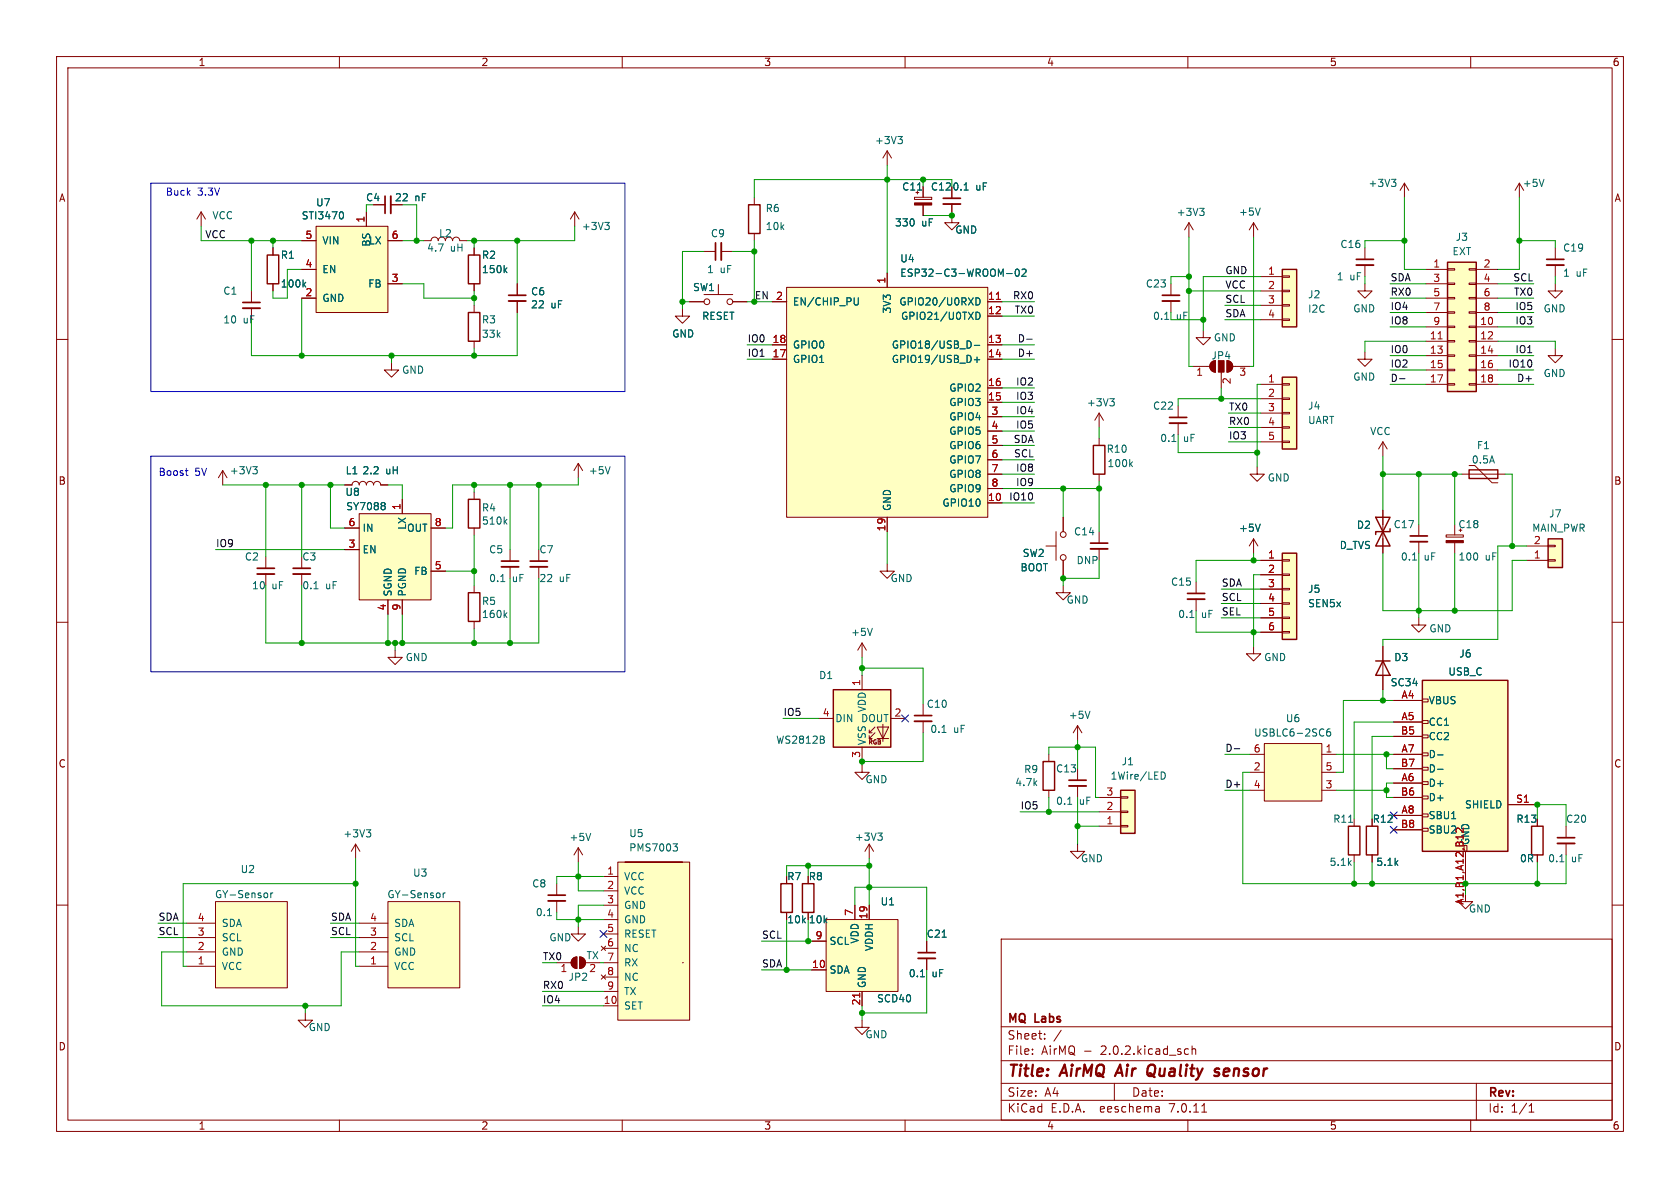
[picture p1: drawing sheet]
<svg xmlns="http://www.w3.org/2000/svg" width="297mm" height="210mm" viewBox="0 0 297 210" stroke-linecap="round" stroke-linejoin="round" font-family="sans-serif">
<g fill="none" stroke="#840000" stroke-width=".18">
<path d="M10 10h277v190h-277zM12 12h273v186h-273zM60 10v2M110 10v2M160 10v2M210 10v2M260 10v2M35.6 37.5l-.8 1.2M35.6 37.5v2.5M35.6 37.5l.7 1.2M64.8 37.5v2.5M66 36.2h2.1"/>
<path d="M69.1 36.2h2M101.6 37.5l-.8 1.2M101.6 37.5v2.5M101.6 37.5l.8 1.2M133.3 34.9v1.3M156.8 26.7l-.7 1.2M156.8 26.7v2.5M156.8 26.7l.8 1.2M161.7 34.9h3v.4h-3zM163.2 33v1.9M163.2 36.2v1.9M168.3 36.1v3.3h1.2l-1.2 1.2-1.3-1.2h1.3"/>
<path d="M168.3 33v2.1M210.2 39.4l-.8 1.2M210.2 39.4v2.5M210.2 39.4l.7 1.2M221.6 39.4l-.7 1.2M221.6 39.4v2.5M221.6 39.4l.8 1.2M248.3 32.4l-.8 1.3M248.3 32.4v2.5M248.3 32.4l.7 1.3M267.8 33.7l.8-1.3v2.5M10 60h2"/>
<path d="M44.4 51.4v2.1M44.4 54.5v2M48.3 43.8v1.3M48.3 50.2v1.2M53.3 42.5h2.6M53.3 47.6h2.6M53.3 52.7h2.6M55.9 40h12.7v15.2h-12.7zM68.6 42.5h2.5M68.6 50.2h2.5M74.9 42.5h1.3a.64 .64 0 0 1 .6-.6 .64 .64 0 0 1 .7 .6M80 42.5a.64 .64 0 0 1 .6-.6 .64 .64 0 0 1 .7 .6h1.2"/>
<path d="M83.8 43.8v1.3M83.8 50.2v1.2M83.8 54v1.2M91.4 50.2v2M91.4 53.2v2M120.6 54.6v1.3h1.3l-1.3 1.3-1.2-1.3h1.2M121.9 53.3h2.6M124.5 44.5h2M124.5 52.1h5M127 50.3v1.8M127.5 44.5h2M129.5 53.3h2.6"/>
<path d="M133.3 41.3v1.2M136.5 53.3h2.6M139.1 50.8h35.5v40.6h-35.5zM156.8 48.3v2.5M174.6 53.3h2.6M174.6 55.9h2.6M207 50.2v2M207 53.2v2M212.7 58.4v1.3h-1.2l1.2 1.3 1.3-1.3h-1.3M222.9 48.9h3.8M222.9 51.4h3.8M222.9 54h3.8"/>
<path d="M222.9 56.5h3.8M226.7 56.4h1.3v.2h-1.3zM226.7 53.8h1.3v.3h-1.3zM226.7 51.3h1.3v.3h-1.3zM226.7 48.8h1.3v.2h-1.3zM241.3 50.2v1.2h-1.3l1.3 1.3 1.3-1.3h-1.3M241.3 43.8v2M241.3 46.9v2M252.1 47.6h3.8M252.1 57.8h3.8M252.1 50.2h3.8M252.1 52.7h3.8"/>
<path d="M252.1 55.2h3.8M255.9 57.7h1.3v.2h-1.3zM255.9 55.1h1.3v.3h-1.3zM255.9 52.6h1.3v.2h-1.3zM255.9 50h1.3v.3h-1.3zM255.9 47.5h1.3v.3h-1.3zM259.7 57.7h1.3v.2h-1.3zM259.7 55.1h1.3v.3h-1.3zM259.7 52.6h1.3v.2h-1.3zM259.7 50h1.3v.3h-1.3zM259.7 47.5h1.3v.3h-1.3zM261 47.6h3.8"/>
<path d="M261 57.8h3.8M261 50.2h3.8M261 52.7h3.8M261 55.2h3.8M275 50.2v1.2h-1.3l1.3 1.3 1.2-1.3h-1.2M275 43.8v2M275 46.9v2M285 60h2M69.2 64.1v1.3h1.3l-1.3 1.3-1.3-1.3h1.3M83.8 60.3v1.3M136.5 61h2.6M136.5 63.5h2.6"/>
<path d="M174.6 61h2.6M174.6 63.5h2.6M174.6 71.1h2.6M174.6 68.6h2.6M174.6 73.7h2.6M174.6 76.2h2.6M174.6 78.7h2.6M194.3 73v2.6M194.3 77.5v1.2M194.3 73l-.8 1.3M194.3 73l.8 1.3M208.3 71.8v2"/>
<path d="M208.3 74.8v2M210.8 64.8h3.1M214.2 64l.7-.2v2a1.02 1.02 0 0 1-1-.7 1.02 1.02 0 0 1 .3-1.1zM215.9 65.8v2.8M216.9 63.8a1.02 1.02 0 0 1 1 1 1.02 1.02 0 0 1-1 1zM217.9 64.8h3.1M222.9 67.9h3.8M222.9 70.5h3.8M222.9 73h3.8M222.9 75.6h3.8M222.9 78.1h3.8M226.7 78h1.3v.2h-1.3z"/>
<path d="M226.7 75.4h1.3v.3h-1.3zM226.7 72.9h1.3v.3h-1.3zM226.7 70.4h1.3v.2h-1.3zM226.7 67.8h1.3v.3h-1.3zM241.3 62.2v1.3h-1.3l1.3 1.3 1.3-1.3h-1.3M244.5 78.1v2.5M244.5 78.1l.7 1.3M244.5 78.1l-.8 1.3M252.1 60.3h3.8M252.1 62.9h3.8M252.1 65.4h3.8M252.1 67.9h3.8"/>
<path d="M255.9 67.8h1.3v.3h-1.3zM255.9 65.3h1.3v.2h-1.3zM255.9 62.7h1.3v.3h-1.3zM255.9 60.2h1.3v.3h-1.3zM259.7 67.8h1.3v.3h-1.3zM259.7 65.3h1.3v.2h-1.3zM259.7 62.7h1.3v.3h-1.3zM259.7 60.2h1.3v.3h-1.3zM261 60.3h3.8M261 62.9h3.8M261 65.4h3.8M261 67.9h3.8"/>
<path d="M275 61.6v1.3h-1.3l1.3 1.2 1.2-1.2h-1.2M39.4 83.2l-.8 1.3M39.4 83.2v2.5M39.4 83.2l.7 1.3M47 98.4v2.1M53.3 98.4v2.1M61 85.7h1.2a.64 .64 0 0 1 .7-.6 .64 .64 0 0 1 .6 .6 .64 .64 0 0 1 .6-.6 .64 .64 0 0 1 .7 .6 .64 .64 0 0 1 .6-.6 .64 .64 0 0 1 .6 .6 .64 .64 0 0 1 .7-.6 .64 .64 0 0 1 .6 .6h1.3M61 97.2h2.5M61 93.3h2.5M63.5 90.8h12.7v15.2h-12.7zM71.1 88.3v2.5M76.2 93.3h2.5"/>
<path d="M83.8 87v1.3M83.8 93.3v1.3M90.2 97.2v2M95.2 97.2v2M102.2 81.9l-.7 1.3M102.2 81.9v2.6M102.2 81.9l.8 1.3M156.8 99.7v1.3h1.3l-1.3 1.2-1.2-1.2h1.2M156.8 91.4v2.6M174.6 88.9h2.6M174.6 81.3h2.6M174.6 83.8h2.6"/>
<path d="M174.6 86.4h2.6M184.9 96.5h1.8M186.7 94v5.1M188 91.4v2.6M188 99.1v2.5M194.3 83.8v1.3M194.3 94v2M194.3 97v2.1M221.6 95.3v2.5M221.6 95.3l-.7 1.2M221.6 95.3l.8 1.2M222.2 82.6v1.2h-1.2l1.2 1.3 1.3-1.3h-1.3"/>
<path d="M222.9 99.1h3.8M226.7 98.9h1.3v.3h-1.3zM244.5 90.2v7.6M250.8 92.7v2M250.8 95.8v2M255.7 94.6h3v.3h-3zM257.2 92.7v1.9M257.2 95.9v1.9M258.4 83.8h7.7M259.7 82.3h1l3.1 3h1M269.9 96.5h3.8M269.9 99.1h3.8"/>
<path d="M273.7 96.4h1.3v.2h-1.3zM273.7 98.9h1.3v.3h-1.3zM10 110h2M47 101.5v2M53.3 101.5v2M68.6 106v2.6M69.8 114.9v1.3h1.3l-1.3 1.3-1.2-1.3h1.2M71.1 106v2.6M76.2 101h2.5M83.8 103.5v1.3M83.8 109.9v1.2M90.2 100.2v2"/>
<path d="M95.2 100.2v2M152.4 113.7v2.5M152.4 119.4v2.5M152.4 113.7l-.8 1.2M152.4 113.7l.8 1.2M188 103.5v1.3h1.2l-1.2 1.2-1.3-1.2h1.3M211.5 102.9v2M211.5 105.9v2.1M221.6 114.3v1.3h-1.3l1.3 1.2 1.3-1.2h-1.3M222.9 101.6h3.8M222.9 104.1h3.8M222.9 106.7h3.8"/>
<path d="M222.9 109.2h3.8M222.9 111.8h3.8M226.7 111.6h1.3v.3h-1.3zM226.7 109.1h1.3v.2h-1.3zM226.7 106.6h1.3v.2h-1.3zM226.7 104h1.3v.3h-1.3zM226.7 101.5h1.3v.2h-1.3zM244.5 114.3v7.6M250.8 109.2v1.3h-1.2l1.2 1.3 1.3-1.3h-1.3M285 110h2M144.8 127h2.5M152.4 135.3v1.2h1.3l-1.3 1.3-1.3-1.3h1.3"/>
<path d="M152.4 132.1v2.5M153.7 130.6h.5M153.7 129.5h.5M154.7 129.5l-1 1.1v-.6M154.7 128.5l-1 1v-.5M155.1 128.5h2l-1 2.1zM155.1 130.6h2M156.1 128v3.1M157.5 127h2.5M163.2 124.5v2M163.2 127.5v2M185.4 133.4v1.2"/>
<path d="M185.4 139.7v1.3M190.5 128.3v2.5M190.5 135.9v2M190.5 138.9v2.1M190.5 128.3l-.8 1.2M190.5 128.3l.8 1.2M221 133.4h2.5M221 136.5h2.5M221 139.7h2.5M223.5 131.4h10.2v10.2h-10.2zM233.7 133.4h2.5M233.7 136.5h2.5"/>
<path d="M233.7 139.7h2.5M246.4 133.4h5.1M246.4 123.8h5.1M246.4 127.6h5.1M246.4 138.4h5.1M246.4 130.2h5.1M246.4 135.9h5.1M251.5 129.9h1v.5h-1zM251.5 127.4h1v.5h-1zM251.5 123.6h1v.5h-1zM251.5 138.2h1v.5h-1zM251.5 135.6h1v.5h-1z"/>
<path d="M251.5 133.1h1v.5h-1zM10 160h2M38.1 159.4h12.7v15.2h-12.7zM62.9 149.2l-.8 1.3M62.9 149.2v2.6M62.9 149.2l.7 1.3M68.6 159.4h12.7v15.2h-12.7zM98.4 156.2v2M98.4 159.3v2M102.2 149.9v2.5M102.2 149.9l-.7 1.2M102.2 149.9l.8 1.2"/>
<path d="M106.7 154.9h2.5M106.7 157.5h2.5M109.2 152.4h12.7v27.9h-12.7zM110.5 152.4h10.1zM153.7 149.2l-.8 1.3M153.7 149.2v2.6M153.7 149.2l.7 1.3M190.5 149.2v1.3h-1.3l1.3 1.3 1.3-1.3h-1.3M194.3 141h3.8M194.3 146.1h3.8M194.3 143.5h3.8M198.1 140.8h1.3v.3h-1.3z"/>
<path d="M198.1 143.4h1.3v.2h-1.3zM198.1 145.9h1.3v.3h-1.3zM239.4 144.8v1.3M239.4 151.1v1.3M242.6 151.1v1.3M246.4 144.1h5.1M246.4 141h5.1M246.4 146.7h5.1M251.5 146.4h1v.5h-1zM251.5 143.9h1v.5h-1zM251.5 140.7h1v.5h-1zM259.1 158.1v1.3h-1.3l1.3 1.3 1.2-1.3h-1.2"/>
<path d="M259.1 150.5v5.1M266.7 142.2h5.1M271.8 151.1v1.3M276.9 146.1v2M276.9 149.1v2M285 160h2M33 170.8h5.1M33 168.3h5.1M33 165.7h5.1M33 163.2h5.1M54 179.1v1.2h-1.3l1.3 1.3 1.2-1.3h-1.2M63.5 170.8h5.1"/>
<path d="M63.5 168.3h5.1M63.5 165.7h5.1M63.5 163.2h5.1M98.4 170.2h2.6M101.3 169.4l.7-.2v2a1.02 1.02 0 0 1-1-.7 1.02 1.02 0 0 1 .3-1.1zM102.2 163.8v1.3h-1.2l1.2 1.3 1.3-1.3h-1.3M102.5 169.2a1.02 1.02 0 0 1 1 1 1.02 1.02 0 0 1-1 1zM106.3 167.3l.8 .7M106.3 172.3l.8 .8M106.7 170.2h2.5M106.7 177.8h2.5M106.7 160h2.5"/>
<path d="M106.7 162.6h2.5M106.7 165.1h2.5M106.7 167.6h2.5M106.7 172.7h2.5M106.7 175.3h2.5M107.1 167.3l-.8 .7M107.1 172.3l-.8 .8M120.6 170.2h.1M139.1 161.3v1.3M142.9 161.3v1.3M143.5 171.5h2.5M143.5 166.4h2.5"/>
<path d="M146 162.6h12.7v12.7h-12.7zM151.1 160v2.6M152.4 175.3v2.5M153.7 160v2.6M163.8 166.4v2M163.8 169.4v2.1M177 166h108v32h-108zM60 198v2M110 198v2M152.4 180.3v1.3h-1.3l1.3 1.3 1.3-1.3h-1.3M160 198v2M177 194.5h108"/>
<path d="M177 191.5h108M177 187.5h108M177 181.5h108M182.5 186.3v.1M182.5 185.5v.1M184.7 183.6v.1M184.7 182.8v.1M187.6 182.1l-1.3 2M197 191.5v3M204.9 195.7l.1 .9M205 196.5l-.2 .1M205 196h-.2"/>
<path d="M209.7 185.4l.4 .1M210 198v2M210.1 186.3l-.4 .1M210.7 185.5l.3-.1 .3 .1 .1 .9M210.7 184.9v1.5M212.5 196.6h.8M260 198v2M261 191.5v6.5M270.3 196.6h.9M270.3 195.5l.4-.4v1.5"/>
<circle cx="125" cy="53.3" r=".51"/>
<circle cx="129" cy="53.3" r=".51"/>
<circle cx="188" cy="94.5" r=".51"/>
<circle cx="188" cy="98.6" r=".51"/>
</g>
<path d="M198 188.2l-.9 2M203.4 189.7l.6 .6M203.8 188.2l-.5 .1M204 189.9l-.4 .3h-.4M215 189.5l.5 .1v.3l-.3 .3h-.4M215.1 188.9l.5 .1M216.5 189l-.2 .9 .2 .3M217.3 189.4l-1 .1" fill="none" stroke="#840000" stroke-width=".4"/>
<g fill="none" stroke="#840000" stroke-width=".25">
<path d="M132.3 36.2h2.1v5.1h-2.1zM47.2 45.1h2.1v5.1h-2.1zM82.8 55.2h2v5.1h-2zM82.8 45.1h2v5.1h-2zM226.7 47.6h2.5v10.2h-2.5zM255.9 46.4h5.1v22.8h-5.1zM193.3 78.7h2v5.1h-2zM226.7 66.7h2.5v12.7h-2.5zM82.8 88.3h2v5h-2zM226.7 97.8h2.5v15.2h-2.5zM243.2 91.4h2.5l-2.5 5.1h2.5zM245.7 93.5v.5h-2.5v.5"/>
<path d="M259.7 83.1h5.1v1.5h-5.1zM273.7 95.3h2.5v5h-2.5zM82.8 104.8h2v5.1h-2zM243.2 116.8h2.5M244.5 116.8l1.2 2.6h-2.5zM147.3 121.9h10.2v10.2h-10.2zM184.4 134.6h2v5.1h-2zM198.1 139.7h2.6v7.6h-2.6zM251.5 120.3h15.1v30.2h-15.1zM138 156.2h2.1v5.1h-2.1zM141.9 156.2h2v5.1h-2zM238.4 146.1h2v5h-2z"/>
<path d="M241.6 146.1h2v5h-2zM270.8 146.1h2v5h-2z"/>
</g>
<g fill="#840000" stroke="#840000" stroke-width=".18">
<path d="M161.7 35.9h3v.3h-3z"/>
<path d="M214.2 64l.7-.2v2a1.02 1.02 0 0 1-1-.7 1.02 1.02 0 0 1 .3-1.1z"/>
<path d="M215.4 63.8h1v2h-1z"/>
<path d="M216.9 63.8a1.02 1.02 0 0 1 1 1 1.02 1.02 0 0 1-1 1z"/>
<path d="M255.7 95.6h3v.3h-3z"/>
<path d="M101.3 169.4l.7-.2v2a1.02 1.02 0 0 1-1-.7 1.02 1.02 0 0 1 .3-1.1z"/>
<path d="M102.5 169.2a1.02 1.02 0 0 1 1 1 1.02 1.02 0 0 1-1 1z"/>
</g>
<g fill="none" stroke="#006464" stroke-width=".18">
<path d="M60.4 37.4a.79 .79 0 0 1 0 1.3M106.9 39.3h.8l-.4 .5M107.5 39.8l.2 .2v.3l-.2 .3M158.7 24.1h.8l-.4 .5M159.3 24.6l.2 .3v.3l-.2 .2M162.2 33.6h.7M170.4 33.6h.8M212.1 36.8h.8l-.5 .5M212.6 37.3l.3 .3v.3l-.3 .2M222.8 36.8l-.4 1.2M246 31.7h.8l-.5 .5M246.5 32.2l.3 .2v.3l-.3 .3"/>
<path d="M273 31.7l-.5 1.3M53.7 50.3l.4 .4M54.1 49.9l-.5 .5M89.3 47.7l.3 .5M89.6 47.4l-.5 .4M151.7 52.6v1.2l-.2 .1h-.4M172.5 55.2a.64 .64 0 0 1 .8 .6 .64 .64 0 0 1-.8 .7zM172.5 52.6a.64 .64 0 0 1 .8 .7 .64 .64 0 0 1-.8 .6zM178 48.4h.9M179.7 47.6h.1a.68 .68 0 0 1 .4 .6 .68 .68 0 0 1-.4 .6 .84 .84 0 0 1-.1-1.2zM180.7 47.7l.5-.1 .2 .3-.8 .9h.8M205.9 56.5h.7"/>
<path d="M171.5 60.3l.2 .5-.2 .7M172.2 61.1h1M172.2 63.6h1M172.7 63.1v1M196.2 70.5h.8l-.4 .5M196.7 71l.3 .2v.3l-.3 .3M207.2 78h.7M44.7 82.5h.8l-.4 .5M45.2 83l.3 .2v.3l-.3 .3M67.9 88.8l.2 .3-.2 .3 .2 .2v.3l-.2 .2M89.3 92.2l.3 .5M89.6 91.8l-.5 .5"/>
<path d="M107.9 82.5l-.5 1.3M199.8 82l.4 .5M200.2 81.6l-.5 .5M222.8 92.7l-.4 1.2M249.7 99h.7M55.5 104.1h.7M88.5 102.8h.8M89.3 108.7l.3 .5M89.6 108.3l-.5 .5M154.2 111.1l-.4 1.2M210.3 109.2h.8M145.6 130.8l.1 .2-.1 .3"/>
<path d="M145.6 130.2v.4M166.5 129.5h.8M192.7 125.7l-.4 1.3M205.3 136.5a.64 .64 0 0 1 .7 .6 .64 .64 0 0 1-.7 .6M235.1 128.8l-.3 .1a.85 .85 0 0 0 0 1.2l.4-.1 .1-.4-.3-.3-.4 .1-.1 .2M254.1 133.4h1M254.1 136h1M47.3 158v.6M47.9 157.8v.9M48.2 157.8l-.3 .3M64.8 146.7h.7l-.4 .5M65.3 147.2l.2 .2v.3l-.2 .3"/>
<path d="M77.7 158v.6M78.3 157.8v.9M78.7 157.8l-.4 .3M104.4 147.3l-.4 1.3M119 149.2h.8l-.5 .5 .4 .1 .1 .4-.3 .2h-.3M155.2 147.3h.8l-.5 .4M155.7 147.7l.3 .3v.3l-.3 .2M188.8 142.2h.7M238.4 145.4h.7M275.8 152.3h.7M96.8 161.9h.7M162.7 172.7h.7"/>
<path d="M166.6 165.7h.7"/>
</g>
<g fill="none" stroke="#840000" stroke-width=".33">
<path d="M69.1 34.7v3M166.8 36.1h3M42.9 54.5h3.1M89.9 53.2h3.1M127.5 42.9v3.1M205.5 53.2h3M239.8 46.9h3M273.4 46.9h3.1M206.8 74.8h3M192.8 97h3M249.3 95.8h3M45.5 101.5h3"/>
<path d="M51.8 101.5h3.1M88.6 100.2h3.1M93.7 100.2h3.1M209.9 105.9h3.1M161.7 127.5h3M189 138.9h3M96.9 159.3h3M275.3 149.1h3.1M162.3 169.4h3.1"/>
</g>
<g fill="none" stroke="#840000" stroke-width=".3">
<path d="M68.1 34.7v3M166.8 35.1h3M42.9 53.5h3.1M89.9 52.2h3.1M126.5 42.9v3.1M205.5 52.2h3M239.8 45.8h3M273.4 45.8h3.1M206.8 73.8h3M88.6 99.2h3.1M93.7 99.2h3.1M192.8 96h3"/>
<path d="M249.3 94.7h3M45.5 100.5h3M51.8 100.5h3.1M209.9 104.9h3.1M161.7 126.5h3M189 137.9h3M96.9 158.2h3M275.3 148.1h3.1M162.3 168.4h3.1"/>
</g>
<g fill="#ffffc2" stroke="#ffffc2" stroke-width=".18">
<path d="M255.9 46.4h5.1v22.8h-5.1z"/>
<path d="M226.7 47.6h2.5v10.2h-2.5z"/>
<path d="M139.1 50.8h35.5v40.6h-35.5z"/>
<path d="M38.1 159.4h12.7v15.2h-12.7z"/>
<path d="M68.6 159.4h12.7v15.2h-12.7z"/>
<path d="M223.5 131.4h10.2v10.2h-10.2z"/>
<path d="M251.5 120.3h15.1v30.2h-15.1z"/>
<path d="M226.7 66.7h2.5v12.7h-2.5z"/>
<path d="M198.1 139.7h2.6v7.6h-2.6z"/>
<path d="M273.7 95.3h2.5v5h-2.5z"/>
<path d="M226.7 97.8h2.5v15.2h-2.5z"/>
<path d="M63.5 90.8h12.7v15.2h-12.7z"/>
<path d="M109.2 152.4h12.7v27.9h-12.7z"/>
<path d="M55.9 40h12.7v15.2h-12.7z"/>
<path d="M147.3 121.9h10.2v10.2h-10.2z"/>
<path d="M146 162.6h12.7v12.7h-12.7z"/>
</g>
<path d="M176.1 52.9h.8M254.2 59.9h.8M257.5 146.4h.4l.8 .8M152 175.6v.7" fill="none" stroke="#a90000" stroke-width=".18"/>
<path d="M181.5 60h1M247.4 66.9h1M218.2 132.4h1" fill="none" stroke="#0f0f0f" stroke-width=".18"/>
<path d="M32.8 83.2h.4M33 84h.2" fill="none" stroke="#150dff" stroke-width=".18"/>
<path d="M26.7 32.4h83.8v36.8h-83.8zM26.7 80.6h83.8v38.1h-83.8z" fill="none" stroke="#0000c2" stroke-width=".18"/>
<g fill="none" stroke="#009600" stroke-width=".18">
<path d="M64.8 36.2v1.3M71.1 36.2h2.6v6.3M156.8 29.2v19.1M163.2 31.8v1.2M163.2 38.1h5.1M168.3 33v-1.2h-35v3.1M248.3 34.9v12.7h3.8M268.6 34.9v12.7h-3.8M35.6 40v2.5h17.7M44.4 42.5v8.9M48.3 42.5v1.3M53.3 47.6h-2.5v5.1h-2.5v-1.3"/>
<path d="M53.3 52.7v10.2M71.1 42.5h3.8M71.1 50.2h3.8v2.5h8.9M83.8 42.5v1.3M83.8 51.4v2.6M91.4 55.2v7.7h-47v-6.4M91.4 42.5v7.7M101.6 40v2.5h-19.1M120.6 53.3h1.3M124.5 44.5h-3.9v10.1M129.5 44.5h3.8M132.1 53.3h4.4"/>
<path d="M133.3 42.5v10.8M177.2 53.3h5.7M177.2 55.9h5.7M207 55.2v1.3h5.7M210.2 48.9h-3.2v1.3M210.2 41.9v22.9h.6M210.2 51.4h12.7M216.5 56.5h6.4M216.5 54h6.4M221.6 41.9v22.9h-.6M222.9 48.9h-10.2v9.5M241.3 48.9v1.3"/>
<path d="M245.7 52.7h6.4M245.7 50.2h6.4M245.7 57.8h6.4M245.7 55.2h6.4M248.3 42.5h-7v1.3M264.8 52.7h6.3M264.8 50.2h6.3M264.8 57.8h6.3M264.8 55.2h6.3M268.6 42.5h6.4v1.3M275 48.9v1.3M69.2 62.9v1.2"/>
<path d="M83.8 61.6v1.3M132.1 61h4.4M132.1 63.5h4.4M177.2 61h5.7M177.2 63.5h5.7M177.2 71.1h5.7M177.2 68.6h5.7M177.2 76.2h5.7M177.2 73.7h5.7M177.2 78.7h5.7M194.3 75.6v1.9M208.3 76.8v3.2h13.9"/>
<path d="M215.9 68.6v1.9M217.2 75.6h5.7M217.2 78.1h5.7M217.2 73h5.7M222.9 67.9h-.7v14.7M222.9 70.5h-14.6v1.3M245.7 62.9h6.4M245.7 65.4h6.4M245.7 67.9h6.4M252.1 60.3h-10.8v1.9M264.8 62.9h6.3M264.8 60.3h10.2v1.3"/>
<path d="M264.8 65.4h6.3M264.8 67.9h6.3M38.1 97.2h22.9M39.4 85.7h21.6M47 85.7v12.7M53.3 85.7v12.7M58.4 85.7v7.6h2.6M68.6 85.7h2.5v2.6M83.8 85.7v1.3M83.8 94.6v8.9M90.2 85.7v11.5M95.2 85.7v11.5"/>
<path d="M102.2 84.5v1.2h-22.2v7.6h-1.3M156.8 94v5.7M177.2 86.4h17.1M177.2 83.8h5.7M177.2 88.9h5.7M177.2 81.3h5.7M188 86.4v5M194.3 85.1v8.9M194.3 99.1v3.1h-6.3M221.6 97.8v1.3M222.9 99.1h-11.4v3.8M244.5 97.8v10.2h22.8v-8.9h2.6"/>
<path d="M244.5 83.8h13.9M244.5 80.6v9.6M250.8 83.8v8.9M250.8 97.8v11.4M257.2 83.8v8.9M257.2 97.8v10.2M266.1 83.8h1.2v12.7M269.9 96.5h-5.1v16.5h-20.3v1.3M53.3 103.5v10.2M68.6 108.6v5.1M69.8 113.7v1.2M71.1 108.6v5.1"/>
<path d="M78.7 101h5.1M83.8 111.1v2.6M90.2 102.2v11.5M95.2 102.2v11.5h-48.2v-10.2M152.4 116.2v3.2M152.4 118.1h10.8v6.4M188 101.6v1.9M211.5 108v3.8h11.4M215.9 106.7h7M215.9 109.2h7M215.9 104.1h7M222.9 101.6h-1.3v12.7"/>
<path d="M138.4 127h6.4M163.2 129.5v5.1h-10.8v.7M185.4 133.4v-1.3h8.3v8.9h.6M190.5 130.8v5.1M216.5 139.7h4.5M216.5 133.4h4.5M221 136.5h-1.3v19.7h57.2v-5.1M236.2 139.7h8.9M236.2 133.4h10.2M244.5 121.9v1.9M245.1 133.4v2.5h1.3M246.4 127.6h-7v17.2"/>
<path d="M246.4 130.2h-3.8v14.6M246.4 123.8h-8.9v12.7h-1.3M246.4 138.4h-1.3v2.6h1.3M62.9 156.2h-30.5v14.6h.6M62.9 151.8v19h.6M102.2 152.4v5.1h4.5M106.7 154.9h-8.3v1.3M142.9 153v1.9M153.7 153h-14.6v1.9M153.7 151.8v8.2M180.3 143.5h14M185.4 141v2.5"/>
<path d="M190.5 141v8.2M190.5 146.1h3.8M239.4 152.4v3.8M242.6 152.4v3.8M271.8 144.8v-2.6h5.1v3.9M271.8 152.4v3.8M27.9 163.2h5.1M27.9 165.7h5.1M33 168.3h-4.4v9.5h31.7v-9.5h3.2M54 177.8v1.3M58.4 163.2h5.1M58.4 165.7h5.1"/>
<path d="M95.9 177.8h10.8M95.9 175.3h10.8M98.4 161.3v1.3h8.3M106 170.2h.7M106.7 160h-4.5v3.8M134.6 171.5h8.9M134.6 166.4h8.9M139.1 162.6v8.9M142.9 162.6v3.8M151.1 160v-3.2h12.7v9.6M152.4 177.8v2.5M163.8 171.5v7.6h-11.4"/>
</g>
<path d="M159.4 126.4l1.2 1.2M160.6 126.4l-1.2 1.2M245.8 146.1l1.2 1.2M245.8 143.5l1.2 1.3M247 146.1l-1.2 1.2M247 143.5l-1.2 1.3M106.1 164.5l1.2 1.2M107.3 164.5l-1.2 1.2" fill="none" stroke="#000084" stroke-width=".18"/>
<g fill="#009600" stroke="#009600" stroke-width=".18">
<circle cx="210.2" cy="48.9" r=".46"/>
<circle cx="210.2" cy="51.4" r=".46"/>
<circle cx="268.6" cy="42.5" r=".46"/>
<circle cx="248.3" cy="42.5" r=".46"/>
<circle cx="244.5" cy="83.8" r=".46"/>
<circle cx="215.9" cy="70.5" r=".46"/>
<circle cx="212.7" cy="56.5" r=".46"/>
<circle cx="53.3" cy="62.9" r=".46"/>
<circle cx="91.4" cy="42.5" r=".46"/>
<circle cx="83.8" cy="52.7" r=".46"/>
<circle cx="83.8" cy="42.5" r=".46"/>
<circle cx="83.8" cy="62.9" r=".46"/>
<circle cx="73.7" cy="42.5" r=".46"/>
<circle cx="142.9" cy="153" r=".46"/>
<circle cx="102.2" cy="162.6" r=".46"/>
<circle cx="139.1" cy="171.5" r=".46"/>
<circle cx="142.9" cy="166.4" r=".46"/>
<circle cx="47" cy="85.7" r=".46"/>
<circle cx="44.4" cy="42.5" r=".46"/>
<circle cx="48.3" cy="42.5" r=".46"/>
<circle cx="69.2" cy="62.9" r=".46"/>
<circle cx="58.4" cy="85.7" r=".46"/>
<circle cx="53.3" cy="85.7" r=".46"/>
<circle cx="83.8" cy="85.7" r=".46"/>
<circle cx="95.2" cy="85.7" r=".46"/>
<circle cx="90.2" cy="85.7" r=".46"/>
<circle cx="90.2" cy="113.7" r=".46"/>
<circle cx="102.2" cy="154.9" r=".46"/>
<circle cx="71.1" cy="113.7" r=".46"/>
<circle cx="83.8" cy="101" r=".46"/>
<circle cx="83.8" cy="113.7" r=".46"/>
<circle cx="69.8" cy="113.7" r=".46"/>
<circle cx="53.3" cy="113.7" r=".46"/>
<circle cx="68.6" cy="113.7" r=".46"/>
<circle cx="152.4" cy="134.6" r=".46"/>
<circle cx="153.7" cy="153" r=".46"/>
<circle cx="152.4" cy="179.1" r=".46"/>
<circle cx="153.7" cy="156.8" r=".46"/>
<circle cx="152.4" cy="118.1" r=".46"/>
<circle cx="168.3" cy="38.1" r=".46"/>
<circle cx="133.3" cy="44.5" r=".46"/>
<circle cx="163.2" cy="31.8" r=".46"/>
<circle cx="156.8" cy="31.8" r=".46"/>
<circle cx="120.6" cy="53.3" r=".46"/>
<circle cx="133.3" cy="53.3" r=".46"/>
<circle cx="54" cy="177.8" r=".46"/>
<circle cx="62.9" cy="156.2" r=".46"/>
<circle cx="271.8" cy="156.2" r=".46"/>
<circle cx="242.6" cy="156.2" r=".46"/>
<circle cx="245.1" cy="139.7" r=".46"/>
<circle cx="271.8" cy="142.2" r=".46"/>
<circle cx="239.4" cy="156.2" r=".46"/>
<circle cx="190.5" cy="132.1" r=".46"/>
<circle cx="185.4" cy="143.5" r=".46"/>
<circle cx="188" cy="102.2" r=".46"/>
<circle cx="190.5" cy="146.1" r=".46"/>
<circle cx="222.2" cy="80" r=".46"/>
<circle cx="221.6" cy="99.1" r=".46"/>
<circle cx="194.3" cy="86.4" r=".46"/>
<circle cx="221.6" cy="111.8" r=".46"/>
<circle cx="188" cy="86.4" r=".46"/>
<circle cx="244.5" cy="123.8" r=".46"/>
<circle cx="245.1" cy="133.4" r=".46"/>
<circle cx="267.3" cy="96.5" r=".46"/>
<circle cx="257.2" cy="108" r=".46"/>
<circle cx="250.8" cy="108" r=".46"/>
<circle cx="250.8" cy="83.8" r=".46"/>
<circle cx="257.2" cy="83.8" r=".46"/>
</g>
<g font-size="2.8" fill="#840000">
<text x="178" y="190.9">Title:</text>
<text x="187.7" y="190.9">AirMQ</text>
<text x="198.3" y="190.9">Air</text>
<text x="204.5" y="190.9">Quality</text>
<text x="217.2" y="190.9">sensor</text>
</g>
<g font-size="2.1" fill="#840000">
<text x="178" y="184">Sheet:</text>
<text x="178" y="181.2">MQ</text>
<text x="183" y="181.2">Labs</text>
<text x="178" y="186.7">File:</text>
<text x="184.1" y="186.7">AirMQ</text>
<text x="191.6" y="186.7">-</text>
<text x="194.8" y="186.7">2.0.2.kicad_sch</text>
<text x="178" y="196.9">KiCad</text>
<text x="178" y="194.1">Size:</text>
<text x="184.7" y="194.1">A4</text>
<text x="185.7" y="196.9">E.D.A.</text>
<text x="194.6" y="196.9">eeschema</text>
<text x="200" y="194.1">Date:</text>
<text x="207" y="196.9">7.0.11</text>
<text x="263" y="194.3">Rev:</text>
<text x="263" y="196.9">Id:</text>
<text x="267.1" y="196.9">1/1</text>
</g>
<g font-size="1.8" fill="#840000">
<text x="35" y="11.9">1</text>
<text x="85" y="11.9">2</text>
<text x="135" y="11.9">3</text>
<text x="185" y="11.9">4</text>
<text x="235" y="11.9">5</text>
<text x="285" y="11.9">6</text>
<text x="10.3" y="35.9">A</text>
<text x="285.3" y="35.9">A</text>
<text x="10.3" y="85.9">B</text>
<text x="285.3" y="85.9">B</text>
<text x="10.3" y="135.9">C</text>
<text x="285.3" y="135.9">C</text>
<text x="242.6" y="145.6">R12</text>
<text x="268" y="145.6">R13</text>
<text x="139.1" y="155.8">R7</text>
<text x="142.9" y="155.8">R8</text>
<text x="10.3" y="185.9">D</text>
<text x="285.3" y="185.9">D</text>
<text x="35" y="199.9">1</text>
<text x="85" y="199.9">2</text>
<text x="135" y="199.9">3</text>
<text x="185" y="199.9">4</text>
<text x="235" y="199.9">5</text>
<text x="285" y="199.9">6</text>
</g>
<g font-size="1.8" fill="#006464">
<text x="154.6" y="25.7">+3V3</text>
<text x="64.6" y="35.8">C4</text>
<text x="69.7" y="35.8">22</text>
<text x="73.3" y="35.8">nF</text>
<text x="159.4" y="33.9">C11</text>
<text x="164.5" y="33.9">C12</text>
<text x="168.3" y="33.9">0.1</text>
<text x="172.5" y="33.9">uF</text>
<text x="241.8" y="33.2">+3V3</text>
<text x="269.1" y="33.2">+5V</text>
<text x="37.5" y="39">VCC</text>
<text x="53.2" y="39">STI3470</text>
<text x="55.8" y="36.7">U7</text>
<text x="102.8" y="40.9">+3V3</text>
<text x="135.3" y="37.7">R6</text>
<text x="135.3" y="40.9">10k</text>
<text x="158.1" y="40.2">330</text>
<text x="162.9" y="40.2">uF</text>
<text x="168.8" y="41.5">GND</text>
<text x="207.9" y="38.4">+3V3</text>
<text x="218.9" y="38.3">+5V</text>
<text x="49.5" y="45.9">R1</text>
<text x="56.9" y="43.4">VIN</text>
<text x="65.1" y="43.4">LX</text>
<text x="65.6" y="43.7" transform="rotate(-90 65.6 43.7)">BS</text>
<text x="75.4" y="44.7">4.7</text>
<text x="77.5" y="42.1">L2</text>
<text x="79.6" y="44.7">uH</text>
<text x="85.1" y="45.9">R2</text>
<text x="125.6" y="42.1">C9</text>
<text x="159" y="46.6">U4</text>
<text x="236.9" y="44">C16</text>
<text x="256.7" y="45.3">EXT</text>
<text x="257.3" y="42.8">J3</text>
<text x="276.2" y="44.7">C19</text>
<text x="39.4" y="52.3">C1</text>
<text x="49.5" y="51">100k</text>
<text x="56.9" y="53.6">GND</text>
<text x="56.9" y="48.5">EN</text>
<text x="65" y="51">FB</text>
<text x="85.1" y="48.5">150k</text>
<text x="93.8" y="52.4">C6</text>
<text x="122.4" y="51.7">SW1</text>
<text x="124.9" y="48.5">1</text>
<text x="127.3" y="48.5">uF</text>
<text x="159" y="49.1">ESP32-C3-WROOM-02</text>
<text x="202.5" y="51">C23</text>
<text x="231.1" y="52.9">J2</text>
<text x="236.2" y="49.8">1</text>
<text x="238.6" y="49.8">uF</text>
<text x="276.2" y="49.1">1</text>
<text x="278.6" y="49.1">uF</text>
<text x="39.4" y="57.4">10</text>
<text x="43" y="57.4">uF</text>
<text x="85.1" y="57.4">R3</text>
<text x="85.1" y="59.9">33k</text>
<text x="93.8" y="54.7">22</text>
<text x="97.4" y="54.7">uF</text>
<text x="118.7" y="59.9">GND</text>
<text x="124" y="56.7">RESET</text>
<text x="140.1" y="54.2">EN/CHIP_PU</text>
<text x="157.7" y="55.5" transform="rotate(-90 157.7 55.5)">3V3</text>
<text x="158.9" y="54.2">GPIO20/U0RXD</text>
<text x="159.2" y="56.7">GPIO21/U0TXD</text>
<text x="203.7" y="56.7">0.1</text>
<text x="207.9" y="56.7">uF</text>
<text x="231.1" y="55.5">I2C</text>
<text x="239.1" y="55.4">GND</text>
<text x="272.8" y="55.4">GND</text>
<text x="140.1" y="64.4">GPIO1</text>
<text x="140.1" y="61.8">GPIO0</text>
<text x="157.6" y="61.8">GPIO18/USB_D-</text>
<text x="157.6" y="64.4">GPIO19/USB_D+</text>
<text x="214.1" y="63.7">JP4</text>
<text x="214.5" y="60.6">GND</text>
<text x="71" y="66.3">GND</text>
<text x="167.7" y="72">GPIO3</text>
<text x="167.7" y="69.4">GPIO2</text>
<text x="239.1" y="67.5">GND</text>
<text x="272.8" y="66.9">GND</text>
<text x="167.7" y="74.5">GPIO4</text>
<text x="167.7" y="77.1">GPIO5</text>
<text x="192" y="72">+3V3</text>
<text x="203.7" y="72.6">C22</text>
<text x="231.1" y="72.6">J4</text>
<text x="231.1" y="75.2">UART</text>
<text x="242.1" y="77.1">VCC</text>
<text x="167.7" y="79.6">GPIO6</text>
<text x="167.7" y="82.1">GPIO7</text>
<text x="195.5" y="80.2">R10</text>
<text x="195.7" y="82.8">100k</text>
<text x="205" y="78.3">0.1</text>
<text x="209.2" y="78.3">uF</text>
<text x="260.1" y="82.1">0.5A</text>
<text x="261" y="79.6">F1</text>
<text x="40.5" y="84">+3V3</text>
<text x="61" y="87.9">U8</text>
<text x="61" y="84">L1</text>
<text x="64" y="84">2.2</text>
<text x="68.2" y="84">uH</text>
<text x="104" y="84">+5V</text>
<text x="166.5" y="89.8">GPIO10</text>
<text x="167.7" y="84.7">GPIO8</text>
<text x="167.7" y="87.2">GPIO9</text>
<text x="224" y="85.3">GND</text>
<text x="61.1" y="90.4">SY7088</text>
<text x="64" y="94.2">IN</text>
<text x="71.9" y="94.2">OUT</text>
<text x="72" y="93.8" transform="rotate(-90 72 93.8)">LX</text>
<text x="85.1" y="90.6">R4</text>
<text x="85.1" y="92.9">510k</text>
<text x="157.7" y="90.4" transform="rotate(-90 157.7 90.4)">GND</text>
<text x="189.8" y="94.8">C14</text>
<text x="218.9" y="94.2">+5V</text>
<text x="239.8" y="93.7">D2</text>
<text x="246.3" y="93.6">C17</text>
<text x="257.7" y="93.6">C18</text>
<text x="270.8" y="94.2">MAIN_PWR</text>
<text x="273.8" y="91.7">J7</text>
<text x="43.2" y="99.3">C2</text>
<text x="53.3" y="99.3">C3</text>
<text x="64" y="98">EN</text>
<text x="73.1" y="101.8">FB</text>
<text x="86.4" y="98">C5</text>
<text x="95.3" y="98">C7</text>
<text x="180.3" y="101.2">BOOT</text>
<text x="180.7" y="98.7">SW2</text>
<text x="190.2" y="99.9">DNP</text>
<text x="236.8" y="97.3">D_TVS</text>
<text x="247.6" y="99.3">0.1</text>
<text x="251.8" y="99.3">uF</text>
<text x="257.7" y="99.3">100</text>
<text x="262.5" y="99.3">uF</text>
<text x="44.5" y="104.4">10</text>
<text x="48" y="104.4">uF</text>
<text x="53.3" y="104.4">0.1</text>
<text x="57.5" y="104.4">uF</text>
<text x="69.4" y="105.5" transform="rotate(-90 69.4 105.5)">SGND</text>
<text x="72" y="105.5" transform="rotate(-90 72 105.5)">PGND</text>
<text x="85.1" y="107.1">R5</text>
<text x="86.4" y="103.1">0.1</text>
<text x="90.6" y="103.1">uF</text>
<text x="95.3" y="103.1">22</text>
<text x="98.8" y="103.1">uF</text>
<text x="157.3" y="103.1">GND</text>
<text x="188.5" y="106.9">GND</text>
<text x="206.9" y="103.7">C15</text>
<text x="231.1" y="105">J5</text>
<text x="231.1" y="107.5">SEN5x</text>
<text x="85.1" y="109.4">160k</text>
<text x="150.4" y="112.6">+5V</text>
<text x="208.2" y="109.4">0.1</text>
<text x="212.4" y="109.4">uF</text>
<text x="252.6" y="112">GND</text>
<text x="71.6" y="117.1">GND</text>
<text x="223.4" y="117.1">GND</text>
<text x="246.4" y="117.1">D3</text>
<text x="256" y="119.6">USB_C</text>
<text x="257.9" y="116.4">J6</text>
<text x="144.7" y="120.2">D1</text>
<text x="163.7" y="125.3">C10</text>
<text x="245.8" y="121.5">SC34</text>
<text x="252.5" y="124.7">VBUS</text>
<text x="137.1" y="131.7">WS2812B</text>
<text x="147.6" y="127.9">DIN</text>
<text x="152.1" y="127.9">DOUT</text>
<text x="153.3" y="131.8" transform="rotate(-90 153.3 131.8)">VSS</text>
<text x="153.3" y="126" transform="rotate(-90 153.3 126)">VDD</text>
<text x="164.4" y="129.8">0.1</text>
<text x="168.6" y="129.8">uF</text>
<text x="188.8" y="127.3">+5V</text>
<text x="221.6" y="130.4">USBLC6-2SC6</text>
<text x="227.2" y="127.9">U6</text>
<text x="252.5" y="128.5">CC1</text>
<text x="252.5" y="131">CC2</text>
<text x="180.9" y="136.9">R9</text>
<text x="186.6" y="136.8">C13</text>
<text x="198.2" y="135.5">J1</text>
<text x="252.5" y="134.2">D-</text>
<text x="252.5" y="136.8">D-</text>
<text x="152.9" y="138.7">GND</text>
<text x="179.4" y="139.2">4.7k</text>
<text x="186.6" y="142.5">0.1</text>
<text x="190.8" y="142.5">uF</text>
<text x="196.2" y="138">1Wire/LED</text>
<text x="252.5" y="139.3">D+</text>
<text x="252.5" y="141.8">D+</text>
<text x="258.9" y="143.1">SHIELD</text>
<text x="60.6" y="148.2">+3V3</text>
<text x="100.6" y="148.9">+5V</text>
<text x="111.1" y="148.2">U5</text>
<text x="151" y="148.8">+3V3</text>
<text x="235.6" y="145.6">R11</text>
<text x="252.5" y="145">SBU1</text>
<text x="252.5" y="147.5">SBU2</text>
<text x="276.8" y="145.6">C20</text>
<text x="42.4" y="154.5">U2</text>
<text x="72.9" y="155.2">U3</text>
<text x="110.2" y="155.8">VCC</text>
<text x="111.1" y="150.7">PMS7003</text>
<text x="191" y="152.6">GND</text>
<text x="235" y="153.3">5.1k</text>
<text x="243.2" y="153.3">5.1k</text>
<text x="268.6" y="152.6">0R</text>
<text x="273.6" y="152.6">0.1</text>
<text x="277.8" y="152.6">uF</text>
<text x="37.9" y="159">GY-Sensor</text>
<text x="68.4" y="159">GY-Sensor</text>
<text x="94" y="157.1">C8</text>
<text x="110.2" y="158.3">VCC</text>
<text x="110.2" y="160.9">GND</text>
<text x="155.6" y="160.2">U1</text>
<text x="259.6" y="161.5">GND</text>
<text x="39.1" y="166.6">SCL</text>
<text x="39.1" y="164.1">SDA</text>
<text x="69.6" y="166.6">SCL</text>
<text x="69.6" y="164.1">SDA</text>
<text x="94.6" y="162.2">0.1</text>
<text x="97" y="166.6">GND</text>
<text x="110.2" y="163.4">GND</text>
<text x="110.2" y="166">RESET</text>
<text x="139.1" y="163.4">10k</text>
<text x="142.9" y="163.4">10k</text>
<text x="146.6" y="167.2">SCL</text>
<text x="152" y="166.9" transform="rotate(-90 152 166.9)">VDD</text>
<text x="163.7" y="166">C21</text>
<text x="39.1" y="171.7">VCC</text>
<text x="39.1" y="169.1">GND</text>
<text x="69.6" y="171.7">VCC</text>
<text x="69.6" y="169.1">GND</text>
<text x="100.4" y="173.6">JP2</text>
<text x="103.6" y="169.8">TX</text>
<text x="104.1" y="172.2">2</text>
<text x="110.2" y="168.5">NC</text>
<text x="110.2" y="171">RX</text>
<text x="110.2" y="173.6">NC</text>
<text x="146.6" y="172.3">SDA</text>
<text x="154.5" y="168.2" transform="rotate(-90 154.5 168.2)">VDDH</text>
<text x="160.6" y="172.9">0.1</text>
<text x="164.8" y="172.9">uF</text>
<text x="110.2" y="178.7">SET</text>
<text x="110.2" y="176.1">TX</text>
<text x="153.3" y="174.8" transform="rotate(-90 153.3 174.8)">GND</text>
<text x="154.9" y="177.4">SCD40</text>
<text x="54.5" y="182.5">GND</text>
<text x="152.9" y="183.7">GND</text>
</g>
<g font-size="1.8" fill="#150dff">
<text x="29.2" y="34.7">Buck</text>
<text x="34.9" y="34.7">3.3V</text>
<text x="27.9" y="84.2">Boost</text>
<text x="34.4" y="84.2">5V</text>
</g>
<g font-size="1.8" fill="#a90000">
<text x="64.5" y="39.4" transform="rotate(-90 64.5 39.4)">1</text>
<text x="53.9" y="47.4">4</text>
<text x="53.9" y="42.3">5</text>
<text x="69.1" y="42.3">6</text>
<text x="253.3" y="47.4">1</text>
<text x="262.2" y="47.4">2</text>
<text x="53.9" y="52.5">2</text>
<text x="69.1" y="49.9">3</text>
<text x="137.1" y="53.1">2</text>
<text x="156.6" y="50.2" transform="rotate(-90 156.6 50.2)">1</text>
<text x="174.6" y="53.1">11</text>
<text x="224.1" y="48.6">1</text>
<text x="224.1" y="51.2">2</text>
<text x="224.1" y="53.7">3</text>
<text x="253.3" y="49.9">3</text>
<text x="253.3" y="52.5">5</text>
<text x="262.2" y="49.9">4</text>
<text x="262.2" y="52.5">6</text>
<text x="174.6" y="55.6">12</text>
<text x="224.1" y="56.3">4</text>
<text x="253.3" y="55">7</text>
<text x="253.3" y="57.5">9</text>
<text x="261.6" y="57.5">10</text>
<text x="262.2" y="55">8</text>
<text x="136.5" y="63.2">17</text>
<text x="136.5" y="60.7">18</text>
<text x="174.6" y="60.7">13</text>
<text x="174.6" y="63.2">14</text>
<text x="252.7" y="60.1">11</text>
<text x="252.7" y="62.6">13</text>
<text x="252.7" y="65.2">15</text>
<text x="261.6" y="60.1">12</text>
<text x="261.6" y="62.6">14</text>
<text x="261.6" y="65.2">16</text>
<text x="174.6" y="70.9">15</text>
<text x="174.6" y="68.3">16</text>
<text x="211.4" y="66.8">1</text>
<text x="217.9" y="68" transform="rotate(-90 217.9 68)">2</text>
<text x="219" y="66.8">3</text>
<text x="224.1" y="67.7">1</text>
<text x="224.1" y="70.2">2</text>
<text x="252.7" y="67.7">17</text>
<text x="261.6" y="67.7">18</text>
<text x="175.2" y="73.4">3</text>
<text x="175.2" y="75.9">4</text>
<text x="224.1" y="72.8">3</text>
<text x="224.1" y="75.3">4</text>
<text x="224.1" y="77.9">5</text>
<text x="175.2" y="78.5">5</text>
<text x="175.2" y="81">6</text>
<text x="175.2" y="83.6">7</text>
<text x="174.6" y="88.6">10</text>
<text x="175.2" y="86.1">8</text>
<text x="61.5" y="93.1">6</text>
<text x="70.9" y="90.2" transform="rotate(-90 70.9 90.2)">1</text>
<text x="76.8" y="93.1">8</text>
<text x="156.6" y="94" transform="rotate(-90 156.6 94)">19</text>
<text x="61.5" y="96.9">3</text>
<text x="76.8" y="100.7">5</text>
<text x="224.1" y="98.8">1</text>
<text x="224.1" y="101.3">2</text>
<text x="271.1" y="98.8">1</text>
<text x="271.1" y="96.3">2</text>
<text x="224.1" y="103.9">3</text>
<text x="224.1" y="106.4">4</text>
<text x="68.3" y="108" transform="rotate(-90 68.3 108)">4</text>
<text x="70.9" y="108" transform="rotate(-90 70.9 108)">9</text>
<text x="224.1" y="109">5</text>
<text x="224.1" y="111.5">6</text>
<text x="152.1" y="121.4" transform="rotate(-90 152.1 121.4)">1</text>
<text x="247.7" y="123.6">A4</text>
<text x="145.3" y="126.7">4</text>
<text x="158" y="126.7">2</text>
<text x="247.6" y="129.9">B5</text>
<text x="247.7" y="127.4">A5</text>
<text x="152.1" y="134.1" transform="rotate(-90 152.1 134.1)">3</text>
<text x="221.5" y="136.3">2</text>
<text x="221.5" y="133.1">6</text>
<text x="234.2" y="133.1">1</text>
<text x="234.2" y="136.3">5</text>
<text x="247.6" y="135.6">B7</text>
<text x="247.7" y="133.1">A7</text>
<text x="195.5" y="143.3">2</text>
<text x="195.5" y="140.7">3</text>
<text x="221.5" y="139.4">4</text>
<text x="234.2" y="139.4">3</text>
<text x="247.6" y="140.7">B6</text>
<text x="247.7" y="138.2">A6</text>
<text x="247.7" y="143.9">A8</text>
<text x="267.9" y="142">S1</text>
<text x="195.5" y="145.8">1</text>
<text x="247.6" y="146.4">B8</text>
<text x="259.9" y="149.5" transform="rotate(-90 259.9 149.5)">GND</text>
<text x="107.2" y="154.7">1</text>
<text x="107.2" y="157.2">2</text>
<text x="107.2" y="159.8">3</text>
<text x="150.9" y="162" transform="rotate(-90 150.9 162)">7</text>
<text x="34.9" y="165.5">3</text>
<text x="34.9" y="162.9">4</text>
<text x="65.3" y="165.5">3</text>
<text x="65.3" y="162.9">4</text>
<text x="107.2" y="162.3">4</text>
<text x="107.2" y="164.8">5</text>
<text x="107.2" y="167.4">6</text>
<text x="144.1" y="166.1">9</text>
<text x="153.4" y="162.6" transform="rotate(-90 153.4 162.6)">19</text>
<text x="34.9" y="170.6">1</text>
<text x="34.9" y="168">2</text>
<text x="65.3" y="170.6">1</text>
<text x="65.3" y="168">2</text>
<text x="99" y="172.2">1</text>
<text x="107.2" y="169.9">7</text>
<text x="107.2" y="172.5">8</text>
<text x="143.5" y="171.2">10</text>
<text x="106.6" y="177.5">10</text>
<text x="107.2" y="175">9</text>
<text x="152.1" y="177.8" transform="rotate(-90 152.1 177.8)">21</text>
</g>
<g font-size="1.8" fill="#0f0f0f">
<text x="36.2" y="42.2">VCC</text>
<text x="133.3" y="53">EN</text>
<text x="179" y="53">RX0</text>
<text x="216.5" y="48.5">GND</text>
<text x="216.5" y="53.6">SCL</text>
<text x="216.5" y="51.1">VCC</text>
<text x="245.7" y="49.8">SDA</text>
<text x="245.7" y="52.4">RX0</text>
<text x="267.4" y="49.8">SCL</text>
<text x="267.6" y="52.4">TX0</text>
<text x="179.3" y="55.5">TX0</text>
<text x="216.5" y="56.2">SDA</text>
<text x="245.7" y="54.9">IO4</text>
<text x="245.7" y="57.4">IO8</text>
<text x="267.8" y="57.4">IO3</text>
<text x="267.8" y="54.9">IO5</text>
<text x="132.1" y="63.2">IO1</text>
<text x="132.1" y="60.6">IO0</text>
<text x="179.8" y="60.6">D-</text>
<text x="179.8" y="63.2">D+</text>
<text x="245.7" y="62.5">IO0</text>
<text x="245.7" y="65.1">IO2</text>
<text x="266.6" y="65.1">IO10</text>
<text x="267.8" y="62.5">IO1</text>
<text x="179.5" y="70.8">IO3</text>
<text x="179.5" y="68.2">IO2</text>
<text x="245.7" y="67.6">D-</text>
<text x="268.1" y="67.6">D+</text>
<text x="179.5" y="73.3">IO4</text>
<text x="179.5" y="75.9">IO5</text>
<text x="217.2" y="75.2">RX0</text>
<text x="217.2" y="77.8">IO3</text>
<text x="217.2" y="72.7">TX0</text>
<text x="179.1" y="78.4">SDA</text>
<text x="179.2" y="80.9">SCL</text>
<text x="179.5" y="83.5">IO8</text>
<text x="178.3" y="88.6">IO10</text>
<text x="179.5" y="86">IO9</text>
<text x="38.1" y="96.8">IO9</text>
<text x="215.9" y="106.3">SCL</text>
<text x="215.9" y="103.8">SDA</text>
<text x="215.9" y="108.9">SEL</text>
<text x="138.4" y="126.7">IO5</text>
<text x="216.5" y="133">D-</text>
<text x="180.3" y="143.2">IO5</text>
<text x="216.5" y="139.4">D+</text>
<text x="27.9" y="162.8">SDA</text>
<text x="27.9" y="165.4">SCL</text>
<text x="58.4" y="165.4">SCL</text>
<text x="58.4" y="162.8">SDA</text>
<text x="134.6" y="166">SCL</text>
<text x="134.6" y="171.1">SDA</text>
<text x="95.9" y="174.9">RX0</text>
<text x="95.9" y="177.5">IO4</text>
</g>
<g font-size="1.8" fill="#009600">
<text x="258.8" y="160" transform="rotate(-90 258.8 160)">A1,B1,A12,B12</text>
<text x="95.9" y="169.8">TX0</text>
</g>
<text font-size="1.1" fill="#840000" x="153.4" y="131.8">RGB</text>
</svg>
